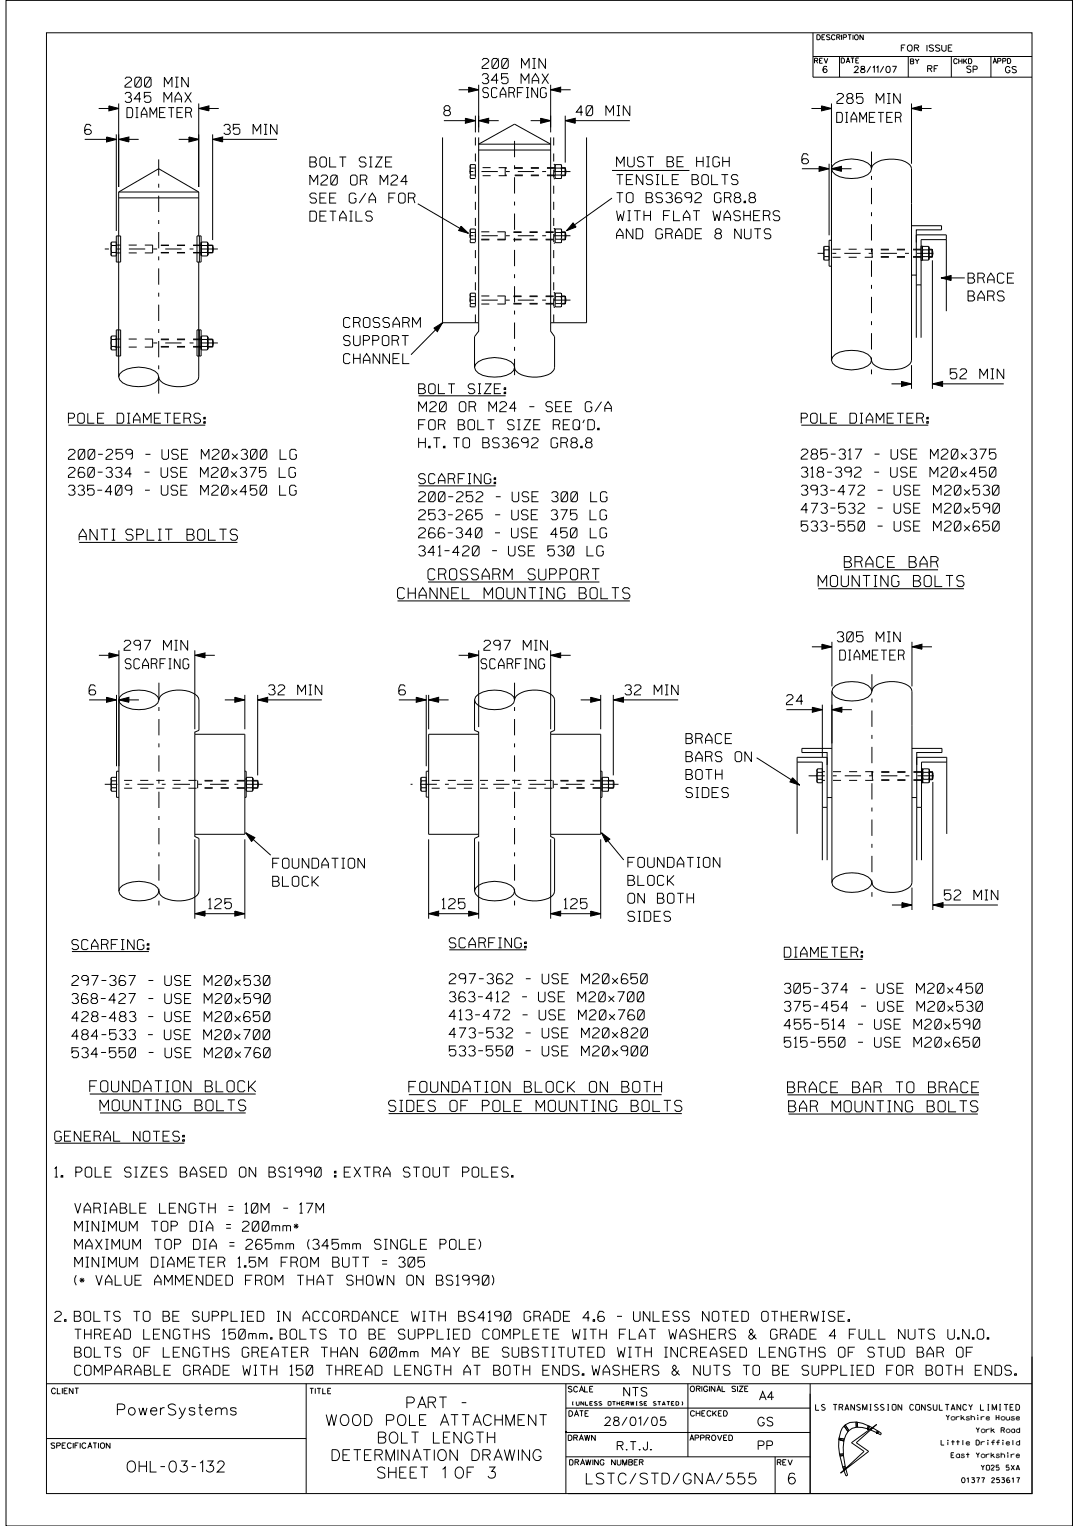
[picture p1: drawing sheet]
<svg xmlns="http://www.w3.org/2000/svg" width="210mm" height="297mm" viewBox="0 0 210 297" stroke-linecap="round" stroke-linejoin="round" font-family="sans-serif">
<g fill="none" stroke="#000" stroke-width=".19">
<path d="M1.2 .1h207.5v296.9h-207.5zM9 6.4h191.9v284.3h-191.9zM89.3 17.5h3.9M93.2 16.5v9.3M107.2 16.5v9.3M107.2 17.5h3.9M158.2 11h42.7M158.2 6.4v8.6h42.7M158.5 11.8h.6v-.4l-.6-.1v1M160.1 11.3h-.6v1M160.4 11.3l.4 1 .3-1M163.4 11v4"/>
<path d="M176.8 11v4M177.2 11.9l.6 .1v.3l-.2 .1h-.4v-.9h.5l.1 .3-.2 .1M178.1 11.5l.4 .4v.5M178.9 11.5l-.4 .4M185.2 11v4M192.9 11v4M16.5 27.1h6.1M17.7 24.5l-.3-.3h-.6l-.3 .6v1.1l.3 .3h.6l.4-.3v-.4l-.4-.3h-.6l-.3 .3M19.2 21.1h3.9M22.6 26.2v18.7M23.1 37.4l7.8-4.6 7.8 4.6M23.1 20.1v16.3"/>
<path d="M23.1 37.4v8.5M23.1 27.1h3.9M23.1 38.5h15.6M23.1 37.4h15.6M34.8 27.1h3.9M38.7 20.1v16.3M38.7 37.4v8.5M38.7 21.1h3.9M41.4 26.2v20.5M41.4 27.1h12.5M81.3 39.7l9.9 5.7M86.1 26.7v36.1"/>
<path d="M86.4 23.5h6.1M92.5 22.5v3.3M93.2 26.7v36.1M93.2 23.5h3.9M93.2 29.2h14M93.2 28.1l6.9-3.9 7.1 3.9zM103.3 23.5h3.9M107.2 26.7v36.1M110 23.5h12.6M110 22.5v9.2M114.2 26.7v36.1h-7M119.1 38.6l-8.9 6.3"/>
<path d="M119.1 33.2h15.1M156.1 32.8h5.3M157.3 30.3l-.3-.4h-.6l-.3 .7v1l.3 .3h.6l.3-.3v-.4l-.3-.3h-.6l-.3 .3M157.9 21.1h3.9M161.4 31.9v13.9M161.8 20.1v50M161.8 32.8h3.9M162 32.2a5.1 5.1 0 0 1 4.9-1.1l1.1 .2 .9 .4 .5 .5 .2 .6-.2 .6a4.6 4.6 0 0 1-3.7 1.3 4.4 4.4 0 0 1-3.7-1.3l-.2-.6zM169.6 32.8a2.75 2.75 0 0 1 2.7-1.7 6.2 6.2 0 0 1 4.8 1l.3 .7v37.3a2.75 2.75 0 0 1-2.7 1.8 6.2 6.2 0 0 1-4.7-1l-.4-.8M177.4 21.1h3.9M177.4 20.1v11.8M21.7 47.1l-.1 .3 .1 .4"/>
<path d="M21.7 49.1l-.1 .3 .1 .4M21.7 47.8l-.1 .5 .1 .8M21.7 47.1l-.1 .2v2.3l.1 .2M21.7 47.1h.9M21.7 47.8h.9M21.7 49.1h.9M21.7 49.8h.9M22.6 45.9h.9v5.1h-.9zM23 45.9v5.1M23.1 51v22.4M38.3 45.9h.8v5.1h-.8zM38.7 51v22.4a2.12 2.12 0 0 1-2 1.6 6.1 6.1 0 0 1-5.5-.9l-.3-.7"/>
<path d="M38.8 45.9v5.1M39.1 49.6l.2 .2M39.3 47.8l-.2 .7 .2 .6M39.3 49.1l-.2 .4 .2 .3M39.3 47.1l-.2 .3 .2 .4M39.3 47.1h1M39.3 47.8h1M39.3 49.1h1M39.3 49.8h1M39.3 47.1l-.2 .2M40.3 47.1l.2 .3-.2 .4M40.3 49.1l.2 .3-.2 .4"/>
<path d="M40.3 47.8l.2 .5-.2 .8M40.3 47.1l.2 .2v2.3l-.2 .2M40.5 47.7h.9M40.5 49.2h.9M40.5 47.8h.9M40.5 49.1h.9M41.4 47.7l.1 .5-.1 1M41.4 47.7v1.5M160.4 48v.6M160.4 49.9v.7M160.4 48.6v1.3M160.4 48v2.6"/>
<path d="M160.4 48h1M160.4 48.6h1M160.4 49.9h1M160.4 50.6h1M161.8 46.8h-.4v5h.4M177.4 43.9h5.8v.8h-4.9v2.5M177.4 53.5h.9M178.3 55.4h1M179.3 47.9h.2v2.8h-.2M179.5 50.5l.1 .1M179.6 48.6v1.3M179.6 49.9v.7"/>
<path d="M179.6 48v.6M179.6 48h1.1M179.6 48.6h1.1M179.6 49.9h1.1M179.6 50.6h1.1M179.6 48l-.1 .1M180.7 48v.6M180.7 49.9v.7M180.7 48.6v1.3M180.7 48v2.6M180.8 48.5h.6M180.8 50.1h.6"/>
<path d="M180.8 48.6h.6M180.8 49.9h.6M181.4 48.5l.2 .6-.2 1M181.4 48.5v1.6M181.5 50.7v25M183.1 54.1h4.7M184.2 46.6h-4.9v19.1M21.7 65.4l-.1 .2 .1 .5M21.7 67.4l-.1 .3 .1 .4M21.7 66.1l-.1 .5 .1 .8M21.7 65.4l-.1 .2v2.3l.1 .2M21.7 67.4h.9"/>
<path d="M21.7 66.1h.9M21.7 68.1h.9M21.7 65.4h.9M22.6 64.2h.9v5.1h-.9zM23 64.2v5.1M23.3 72.8a5.1 5.1 0 0 1 4.9-1.2l1.1 .2 .9 .5 .5 .5 .2 .6-.2 .5a4.6 4.6 0 0 1-3.7 1.4 4.4 4.4 0 0 1-3.7-1.4l-.2-.5zM38.3 64.2h.8v5.1h-.8zM38.8 64.2v5.1M39.1 67.9l.2 .2M39.3 66.1l-.2 .6 .2 .7M39.3 67.4l-.2 .4 .2 .3M39.3 65.4l-.2 .3 .2 .4"/>
<path d="M39.3 67.4h1M39.3 66.1h1M39.3 68.1h1M39.3 65.4h1M39.3 65.4l-.2 .2M40.3 65.4l.2 .2-.2 .5M40.3 67.4l.2 .3-.2 .4M40.3 66.1l.2 .5-.2 .8M40.3 65.4l.2 .2v2.3l-.2 .2M40.5 66h.9M40.5 67.6h.9M40.5 66.1h.9"/>
<path d="M40.5 67.4h.9M41.4 66l.1 .6-.1 1M41.4 66v1.6M81.5 77h16.9M86.1 62.8h7.1M86.1 62.8l-6.1 6.2M92.6 70.9a5.1 5.1 0 0 1 4.9-1.2l1 .3 .9 .4 .6 .5 .1 .6-.1 .6a4.6 4.6 0 0 1-3.7 1.3 4.4 4.4 0 0 1-3.7-1.3l-.2-.6zM93.2 62.8v1.7l-.8 1v6M107.2 62.8v1.7l.7 1v6a2.12 2.12 0 0 1-1.9 1.6 6.1 6.1 0 0 1-5.5-.8l-.4-.8M162 69.5a4.4 4.4 0 0 1 3.7-1.3 4.6 4.6 0 0 1 3.7 1.3l.2 .6-.2 .6a5.3 5.3 0 0 1-4.9 1.2 2.75 2.75 0 0 1-2.7-1.8zM173.5 74.7h3.9M177.4 71.1v4.6"/>
<path d="M181.5 74.7h13.9M184.2 60.6v-14.9h-5.9v20M13.3 82.8h26.6M81.5 94.6h15M155.9 82.8h24.8M15.4 105.6h30.8M77.4 117h45.2M83.3 113.3h33.4M159.2 114.6h28.4M164.3 110.9h18.3M17.3 136.2h5.4M19.2 127.5h3.9"/>
<path d="M22.7 135.2v13.9M23.1 126.6v46.8M23.1 136.2h3.9M23.3 135.6a5.9 5.9 0 0 1 7.4 0l.2 .6a2.84 2.84 0 0 1-2.7 1.8 5.7 5.7 0 0 1-4.9-1.2l-.2-.6zM30.9 136.2a2.12 2.12 0 0 1 2-1.6 6.1 6.1 0 0 1 5.5 .9l.3 .7v5.9l-.8 .4v.4M37.9 126.6v15.3M37.9 127.5h3.9M43.8 136.2h3.9M47.7 135.2v6.7M50.1 135.2v15.7M50.1 136.2h12.5M77.6 136.2h5.4"/>
<path d="M83 135.2v13.9M83.4 136.2h3.9M83.4 135.2v6.7M89.3 127.5h3.9M92.4 136.2v5.9l.8 .4v.4M92.6 135.6a5.9 5.9 0 0 1 7.4 0l.1 .6-.1 .6a5.9 5.9 0 0 1-7.4 0l-.2-.6zM93.2 126.6v14.9M100.1 136.2a2.84 2.84 0 0 1 2.8-1.8 5.9 5.9 0 0 1 4.7 1.1l.3 .7v5.9l-.7 .4v.4M107.2 126.6v15.3M107.2 127.5h3.9M113 136.2h3.9M116.9 135.2v6.7"/>
<path d="M119.4 136.2h12.6M119.4 135.2v15.7M153.1 138.1h6.9M158 125.9h3.9M160 137.1v10.3M161.9 124.9v8.7M161.9 134.6v37.2M161.9 138.1h3.9M162.1 134a4.6 4.6 0 0 1 3.7-1.3 4.4 4.4 0 0 1 3.7 1.3l.2 .6a2.75 2.75 0 0 1-2.7 1.7 6.7 6.7 0 0 1-4.4-.6l-.5-.6-.2-.5zM169.7 134.6a2.01 2.01 0 0 1 1.9-1.7 6.3 6.3 0 0 1 5.5 .9l.4 .8v37.2a2.84 2.84 0 0 1-2.7 1.8 5.9 5.9 0 0 1-4.8-1.1l-.3-.7M177.5 124.9v8.7M177.5 125.9h3.9"/>
<path d="M21.7 151.3l-.1 .2 .1 .5M21.7 153.3l-.1 .3 .1 .4M21.7 152l-.1 .5 .1 .8M21.7 151.3l-.1 .2v2.3l.1 .2M21.7 151.3h1M21.7 152h1M21.7 153.3h1M21.7 154h1M23.1 150.1h-.4v5.1h.4M37.9 142.9v19.5M37.9 142.9h9.8v19.5h-9.8M47.7 150.1h.2v5.1h-.2"/>
<path d="M47.9 153.8l.1 .2M48 152l-.1 .5 .1 .8M48 153.3l-.1 .3 .1 .4M48 151.3l-.1 .2 .1 .5M48 151.3h1.1M48 152h1.1M48 153.3h1.1M48 154h1.1M48 151.3l-.1 .2M49.1 151.3l.1 .3-.1 .4M49.1 153.3l.1 .4-.1 .3M49.1 152l.1 .6-.1 .7"/>
<path d="M49.1 151.3l.1 .2v2.3l-.1 .2M49.2 151.9h.9M49.2 153.4h.9M49.2 153.3h.9M49.2 152h.9M50.1 151.9l.2 .5-.2 1M50.1 151.9v1.5M82 151.3l-.1 .3 .1 .4M82 153.3l-.1 .4 .1 .3M82 152l-.1 .5 .1 .8M82 151.3h1M82 152h1"/>
<path d="M82 153.3h1M82 154h1M82 151.3l-.1 .2v2.3l.1 .2M83.4 150.1h-.4v5h.4M93.2 142.9v19.5M93.2 142.9h-9.8v19.5h9.8M107.2 142.9v19.5M107.2 142.9h9.7v19.5h-9.7M116.9 150.1h.3v5.1h-.3M117.2 153.8v.2M117.2 152v1.3M117.2 153.3v.7"/>
<path d="M117.2 151.3v.7M117.2 151.3h1.1M117.2 152h1.1M117.2 153.3h1.1M117.2 154h1.1M117.2 151.3v.2M118.3 151.3v.7M118.3 153.3v.7M118.3 152v1.3M118.3 151.3v2.7M118.4 151.9h1M118.4 153.4h1"/>
<path d="M118.4 153.3h1M118.4 152h1M119.4 151.9l.1 .4-.1 1.1M119.4 151.9v1.5M147.3 147.5l8.3 5.3M155.1 148.3h4.9v19.1M159.1 149.6l-.1 .4 .1 .3M159.1 151.7l-.1 .3 .1 .3M159.1 150.3l-.1 .7 .1 .7M159.1 149.6l-.1 .2v2.3l.1 .2M159.1 149.6h.9M159.1 150.3h.9"/>
<path d="M159.1 151.7h.9M159.1 152.3h.9M160 157.1h1M161 155.2h.9M161.9 145.7h-5.8v.8h4.9v2.4M177.5 145.7h5.8v.8h-4.9v2.4M177.5 155.2h.9M178.4 157.1h1M179.4 149.6h.2v2.8h-.2M179.6 152.1l.1 .2M179.7 150.3l-.1 .5 .1 .9M179.7 151.7l-.1 .2 .1 .4"/>
<path d="M179.7 149.6l-.1 .3 .1 .4M179.7 149.6h1M179.7 150.3h1M179.7 151.7h1M179.7 152.3h1M179.7 149.6l-.1 .2M180.7 149.6l.2 .3-.2 .4M180.7 151.7l.2 .2-.2 .4M180.7 150.3l.2 .5-.2 .9M180.7 149.6l.2 .2v2.3l-.2 .2M180.9 150.3h.6M180.9 150.2h.6"/>
<path d="M180.9 151.8h.6M180.9 151.6h.6M181.5 150.2l.1 .4-.1 1.2M181.5 150.2v1.6M181.6 152.2v24.9M184.3 148.3h-4.9v19.1M23.3 172.8a5.3 5.3 0 0 1 4.9-1.1 2.75 2.75 0 0 1 2.7 1.7 2.7 2.7 0 0 1-2.7 1.8 6.7 6.7 0 0 1-4.3-.6l-.6-.6-.2-.6zM37.9 162.4v.4l.8 .4v10.2a2.01 2.01 0 0 1-1.9 1.7 6.2 6.2 0 0 1-5.5-.9l-.4-.8M37.9 163.4v15.4M37.9 177.8h9.8M47.7 163.4v15.4M47.8 162.1l4.9 4.3"/>
<path d="M83.4 163.4v15.4M83.4 177.8h9.8M92.6 172.8a5.1 5.1 0 0 1 4.9-1.1l1 .2 .9 .4 .6 .5 .1 .6-.1 .6a4.6 4.6 0 0 1-3.7 1.3 4.4 4.4 0 0 1-3.7-1.3l-.2-.6zM93.2 162.4v.4l-.8 .4v10.2M93.2 163.8v15M107.2 162.4v.4l.7 .4v10.2a2.01 2.01 0 0 1-1.9 1.7 6.3 6.3 0 0 1-5.5-.9l-.4-.8M107.2 163.4v15.4M107.2 177.8h9.7M116.9 163.4v15.4M117 162.1l4.4 5.3M155.1 162.3v-14.9h5.9v20M162.1 171.2a5.9 5.9 0 0 1 7.4 0l.2 .6a2.84 2.84 0 0 1-2.7 1.8 5.7 5.7 0 0 1-4.9-1.2l-.2-.6z"/>
<path d="M173.6 176.1h3.9M177.5 172.8v4.3M181.6 176.1h12.6M184.3 162.3v-14.9h-5.9v20M14 185.2h15M87.4 184.9h15M152.6 186.7h15.3M17.5 212.9h32.3M19.5 216.6h28.3M75.6 216.7h57.1M79.6 213.1h49.2M153.3 213.1h37.2"/>
<path d="M153.5 216.8h36.8M10.7 222.5h25.2M9 280h50.6M9 269.3h191.9M59.6 269.3v21.4M110.1 278.8h47.6M110.1 274.1h47.6M110.1 269.3v21.4M133.9 269.3v14.2M157.7 269.3v21.4M163.3 279.9v.3M163.3 279.9l1 .2"/>
<path d="M164.3 277.5l-.7 1-.3 1.4M164.3 277.5l.7 1.1M164.3 277.5h.1M164.5 277.3l-.2 .2M164.5 277.3h.1M164.5 277.3l.8 1.1M165 278.6l-.7 1.5M165 278.6h.1M165.3 278.4l-.3 .2M166.6 276.8h-1.2l-.9 .5M166.6 276.8l.1 1M166.6 276.8h.1"/>
<path d="M166.6 276.8h.3M166.7 277.8l-.9 .2-.5 .4M166.7 277.8h.2M166.9 276.8l1 .2 1.1 .5M166.9 276.8v1l2 .3M166.9 276.8h.1M168.9 278.1h.1M168.9 278.1l.2 .1M169 277.5h.1M169 277.5l-.1 .6M169 277.5l.2 .1M169.1 278.2h.1"/>
<path d="M169.2 277.6l-.1 .6M169.2 277.6h.1M169.2 277.6l.5 .3-.5 .3h-.1M170.6 278.8h.1M170.6 278.8l.2 .2M170.8 278.5l-.9-.6-.5 .4 1.2 .5M170.8 278.5h.1M170.8 278.5l-.2 .3M170.8 278.5l.2 .1M170.8 279h.1M170.8 279l.6 .3M171 278.6l-.2 .4"/>
<path d="M171 278.6l.5 .4M171.4 279.3h.1M171.5 279h.1M171.5 279l-.1 .3M200.9 264v26.7h-90.3M110.1 283.5h47.6M150.9 283.5v7.2M163.3 280.2l-.1 1.3 .2 1.5M163.3 280.2l.9 .2M163.3 280.2h.1M163.4 283h.1M163.4 283l.6 2.6"/>
<path d="M164 285.6h.1M164 285.6l.1 .2M164.1 285.8h.1M164.2 283h.1M164.2 283h-.8M164.2 283.3l-.7 .1M164.2 283v.3M164.2 283.3l.3 2.1M164.2 280.4v2.6M164.2 280.4h.1M164.3 280.1h.1M164.3 280.1l-.1 .3"/>
<path d="M164.5 285.4h.1M164.5 285.4l-.5 .2M164.5 285.4v.3M164.5 285.7h.1M164.5 285.7l-.4 .1M164.5 285.7l.1 .1-.4 .3-.1-.3M164.7 287.3h.1M165 287.1l-.4-1.2-.4 .3 .5 1.1M165 287.1l-.3 .2M165 287.1h.1M165.7 280.8l4.9-3.6-3.9 3.6 2.4 1.7-5.5 4.2 4.6-4.2z"/>
</g>
<g fill="none" stroke="#000" stroke-width=".19" stroke-dasharray="1.6 1.6" stroke-linecap="butt">
<path d="M91.5 32.2v2.4M91.5 32.2l.1-.2M91.5 34.6l.1 .1M91.6 32v.7M91.6 34.1v.6M91.6 32.7v1.4M92.5 32v2.7M92.5 32h-.9M92.5 32.7h-.9M92.5 34.1h-.9M92.5 34.7h-.9M92.5 26.7v36.1"/>
<path d="M98.3 32.6v1.6M107.8 26.7v36.1M108 34.2h-15.5M108 32.6h-15.5M108 32v2.8M108 34.6l.1 .1M108 32.2l.1-.2M108 32.8h-9.7M108 34.1h-9.7M108 32h-.2M108 34.8h-.2M108.1 32.7v1.4"/>
<path d="M108.1 34.1v.6M108.1 32v.7M109.2 34.1h-1.1M109.2 32.7h-1.1M109.2 34.7h-1.1M109.2 32h-1.1M109.2 32.7v-.7M109.2 34.7v-.6M109.2 34.1v-1.4M109.3 32.2v2.4M109.3 32.2l-.1-.2M109.3 34.6l-.1 .1"/>
<path d="M110 34.2l.1-.6-.1-1M110 32.6v1.6M110 32.6h-.7M110 34.2h-.7M110 32.8h-.7M110 34.1h-.7M29.7 47.7v1.5M39.1 49.2h-16.5M39.1 47.7h-16.5M39.1 47.8h-9.4M39.1 49.1h-9.4M91.5 44.7v2.4"/>
<path d="M91.5 44.7l.1-.1M91.5 47.1l.1 .1M91.5 57.2v2.4M91.5 57.2l.1-.1M91.5 59.6l.1 .1M91.6 44.6v.6M91.6 46.6v.6M91.6 45.2v1.4M91.6 57.1v.6M91.6 59.1v.6M91.6 57.7v1.4M92.5 44.6v2.6"/>
<path d="M92.5 44.6h-.9M92.5 45.2h-.9M92.5 46.6h-.9M92.5 47.2h-.9M92.5 57.1v2.6M92.5 57.1h-.9M92.5 57.7h-.9M92.5 59.1h-.9M92.5 59.7h-.9M98.3 45.1v1.6M98.3 57.6v1.6M107.8 46.7h-15.3"/>
<path d="M107.8 45.1h-15.3M107.8 46.6h-15.3M107.8 59.2h-15.3M107.8 57.6h-15.3M107.8 45.2h-9.5M107.8 57.7h-9.5M107.8 59h-9.5M108 44.5v2.8M108 47.1l.1 .1M108 44.7l.1-.1M108 44.5h-.2M108 47.3h-.2"/>
<path d="M108 57v2.8M108 59.6l.1 .1M108 57.2l.1-.1M108 57h-.2M108 59.8h-.2M108.1 45.2v1.4M108.1 46.6v.6M108.1 44.6v.6M108.1 57.7v1.4M108.1 59.1v.6M108.1 57.1v.6M109.2 46.6h-1.1"/>
<path d="M109.2 45.2h-1.1M109.2 47.2h-1.1M109.2 44.6h-1.1M109.2 45.2v-.6M109.2 47.2v-.6M109.2 46.6v-1.4M109.2 59.1h-1.1M109.2 57.7h-1.1M109.2 59.7h-1.1M109.2 57.1h-1.1M109.2 57.7v-.6M109.2 59.7v-.6"/>
<path d="M109.2 59.1v-1.4M109.3 44.7v2.4M109.3 44.7l-.1-.1M109.3 47.1l-.1 .1M109.3 57.2v2.4M109.3 57.2l-.1-.1M109.3 59.6l-.1 .1M110 46.7l.1-.6-.1-1M110 45.1v1.6M110 45.1h-.7M110 46.7h-.7M110 45.2h-.7"/>
<path d="M110 46.6h-.7M110 59.2l.1-.6-.1-1M110 57.6v1.6M110 57.6h-.7M110 59.2h-.7M110 57.7h-.7M110 59h-.7M169.7 48.5v1.6M179.3 48.5h-17.9M179.3 50.1h-17.9M179.3 48.6h-9.6M179.3 49.9h-9.6"/>
<path d="M29.7 66v1.6M39.1 67.6h-16.8M39.1 66h-16.8M39.1 67.4h-9.4M39.1 66.1h-9.4M38.5 151.9v1.5M47.7 153.4h-25M47.7 151.9h-25M47.7 152h-9.2M47.7 153.3h-9.2M107.7 151.9v1.5M116.9 153.4h-33.5"/>
<path d="M116.9 151.9h-33.5M116.9 152h-9.2M116.9 153.3h-9.2M169.8 150.2v1.7M179.4 150.2h-19.4M179.4 151.9h-19.4M179.4 150.3h-9.6M179.4 151.8h-9.6"/>
</g>
<g fill="none" stroke="#000" stroke-width=".19" stroke-dasharray="3.2 1.6 .8 1.6" stroke-linecap="butt">
<path d="M30.9 31v45.8M100.1 27.4v46.9M111 33.4h-20.7M169.6 29.5v43.3M42.4 48.5h-22M111 45.9h-20.7M111 58.4h-20.7M181.6 49.3h-22.5M42.4 66.7h-12.7M30.9 132.9v43.3M100.1 132.9v43.3M169.7 131.2v43.3"/>
<path d="M51.1 152.6h-30.7M120.4 152.6h-40.5M181.7 151h-24.3"/>
</g>
<g fill="#000" stroke="#000" stroke-width=".19">
<path d="M91.2 17l2 .5-2 .4zM107.2 17.5l1.9-.5v.9zM20.7 26.7l2 .4-2 .5zM21.2 20.6l1.9 .5-1.9 .5zM23.1 27.1l2-.4v.9zM36.8 26.7l1.9 .4-1.9 .5zM38.7 21.1l2-.5v1zM41.4 27.1l1.9-.4v.9zM90.6 23l1.9 .5-1.9 .5zM93.2 23.5l1.9-.5v1zM105.2 23l2 .5-2 .5zM110 23.5l2-.5v1z"/>
<path d="M159.4 32.4l2 .4-2 .5zM159.9 20.6l1.9 .5-1.9 .5zM161.8 32.8l2-.4v.9zM177.4 21.1l2-.5v1zM89.7 44l1.5 1.4-1.9-.5zM111.5 43.4l.6 .8-1.8 .7zM183.2 54.1l1.9-.5v1zM84.4 63.9l1.7-1.1-1 1.7zM175.5 74.2l1.9 .5-1.9 .5zM181.5 74.7l2-.5v1zM20.7 135.7l2 .5-2 .5zM21.2 127.1l1.9 .4-1.9 .5z"/>
<path d="M23.1 136.2l2-.5v1zM38 127.5l1.9-.4v.9zM45.7 135.7l2 .5-2 .5zM50.1 136.2l2-.5v1zM81 135.7l2 .5-2 .5zM83.4 136.2l2-.5v1zM91.2 127.1l2 .4-2 .5zM107.2 127.5l1.9-.4v.9zM115 135.7l1.9 .5-1.9 .5zM119.4 136.2l2-.5v1zM158.1 137.7l1.9 .4-1.9 .5zM160 125.4l1.9 .5-1.9 .5z"/>
<path d="M161.9 138.1l2-.4v.9zM177.5 125.9l1.9-.5v1zM154.2 151.4l1.4 1.4-1.9-.6zM38 177.8l1.9-.5v1zM45.7 177.3l2 .5-2 .5zM47.8 162.1l1.8 .9-.6 .8zM83.4 177.8l2-.5v1zM91.2 177.3l2 .5-2 .5zM107.2 177.8l1.9-.5v1zM115 177.3l1.9 .5-1.9 .5zM117.1 162.1l1.6 1.2-.8 .6zM175.5 175.7l2 .4-2 .5z"/>
<path d="M181.6 176.1l1.9-.4v.9z"/>
</g>
<g fill="#000">
<path d="M110 278.6h.3v.3h-.3z" fill-rule="evenodd"/>
<path d="M168.7 277.9h.3v.3h-.3z" fill-rule="evenodd"/>
<path d="M170.5 278.7h.3v.3h-.3z" fill-rule="evenodd"/>
</g>
<g font-size="2.1">
<text x="15.4" y="105.1">ANTI SPLIT BOLTS</text>
<text x="83.3" y="112.8">CROSSARM SUPPORT</text>
<text x="164.3" y="110.5">BRACE BAR</text>
<text x="77.4" y="116.5">CHANNEL MOUNTING BOLTS</text>
<text x="159.3" y="114.2">MOUNTING BOLTS</text>
<text x="17.5" y="212.5">FOUNDATION BLOCK</text>
<text x="79.6" y="212.6">FOUNDATION BLOCK ON BOTH</text>
<text x="153.3" y="212.7">BRACE BAR TO BRACE</text>
<text x="19.5" y="216.2">MOUNTING BOLTS</text>
<text x="75.7" y="216.3">SIDES OF POLE MOUNTING BOLTS</text>
<text x="153.5" y="216.4">BAR MOUNTING BOLTS</text>
<text x="22.9" y="275.4">PowerSystems</text>
<text x="79.2" y="274.1">PART -</text>
<text x="63.5" y="277.5">WOOD POLE ATTACHMENT</text>
<text x="73.7" y="280.9">BOLT LENGTH</text>
<text x="24.7" y="286.5">OHL-03-132</text>
<text x="64.6" y="284.3">DETERMINATION DRAWING</text>
<text x="73.5" y="287.7">SHEET 1 OF 3</text>
<text x="114.1" y="288.8">LSTC/STD/GNA/555</text>
<text x="153.5" y="288.8">6</text>
</g>
<g font-size="1.9">
<text x="24.3" y="17">200 MIN</text>
<text x="93.8" y="13.3">200 MIN</text>
<text x="93.8" y="16.3">345 MAX</text>
<text x="24.3" y="19.9">345 MAX</text>
<text x="24.7" y="22.9">DIAMETER</text>
<text x="86.4" y="22.5">8</text>
<text x="94" y="19">SCARFING</text>
<text x="112.2" y="22.5">40 MIN</text>
<text x="162.8" y="23.8">DIAMETER</text>
<text x="162.9" y="20.1">285 MIN</text>
<text x="43.6" y="26.2">35 MIN</text>
<text x="60.3" y="32.5">BOLT SIZE</text>
<text x="120" y="32.4">MUST BE HIGH</text>
<text x="120" y="35.9">TENSILE BOLTS</text>
<text x="60.3" y="36">M20 OR M24</text>
<text x="60.3" y="39.5">SEE G/A FOR</text>
<text x="120" y="39.5">TO BS3692 GR8.8</text>
<text x="60.3" y="43">DETAILS</text>
<text x="120" y="43">WITH FLAT WASHERS</text>
<text x="120" y="46.5">AND GRADE 8 NUTS</text>
<text x="188.4" y="55.1">BRACE</text>
<text x="188.4" y="58.6">BARS</text>
<text x="66.9" y="63.8">CROSSARM</text>
<text x="66.9" y="67.3">SUPPORT</text>
<text x="66.9" y="70.8">CHANNEL</text>
<text x="81.5" y="76.6">BOLT SIZE:</text>
<text x="185" y="73.7">52 MIN</text>
<text x="13.3" y="82.4">POLE DIAMETERS:</text>
<text x="81.5" y="80.1">M20 OR M24 - SEE G/A</text>
<text x="81.5" y="83.6">FOR BOLT SIZE REQ’D.</text>
<text x="156" y="82.4">POLE DIAMETER:</text>
<text x="13.3" y="89.4">200-259 - USE M20x300 LG</text>
<text x="81.5" y="87.1">H.T. TO BS3692 GR8.8</text>
<text x="156" y="89.4">285-317 - USE M20x375</text>
<text x="13.3" y="92.9">260-334 - USE M20x375 LG</text>
<text x="81.5" y="94.2">SCARFING:</text>
<text x="156" y="92.9">318-392 - USE M20x450</text>
<text x="13.3" y="96.4">335-409 - USE M20x450 LG</text>
<text x="81.5" y="97.7">200-252 - USE 300 LG</text>
<text x="81.5" y="101.2">253-265 - USE 375 LG</text>
<text x="156" y="96.4">393-472 - USE M20x530</text>
<text x="156" y="99.9">473-532 - USE M20x590</text>
<text x="81.5" y="104.7">266-340 - USE 450 LG</text>
<text x="156" y="103.4">533-550 - USE M20x650</text>
<text x="81.5" y="108.2">341-420 - USE 530 LG</text>
<text x="162.9" y="124.9">305 MIN</text>
<text x="24.2" y="126.6">297 MIN</text>
<text x="24.4" y="130.1">SCARFING</text>
<text x="93.6" y="130.1">SCARFING</text>
<text x="94.2" y="126.6">297 MIN</text>
<text x="163.4" y="128.5">DIAMETER</text>
<text x="17.4" y="135.2">6</text>
<text x="52.3" y="135.2">32 MIN</text>
<text x="77.6" y="135.2">6</text>
<text x="121.6" y="135.2">32 MIN</text>
<text x="153.1" y="137.2">24</text>
<text x="133.5" y="144.7">BRACE</text>
<text x="133.5" y="148.2">BARS ON</text>
<text x="133.5" y="151.7">BOTH</text>
<text x="133.5" y="155.2">SIDES</text>
<text x="53.1" y="169">FOUNDATION</text>
<text x="53.1" y="172.5">BLOCK</text>
<text x="122.2" y="168.8">FOUNDATION</text>
<text x="122.2" y="172.3">BLOCK</text>
<text x="40.6" y="176.8">125</text>
<text x="86.1" y="176.8">125</text>
<text x="109.8" y="176.8">125</text>
<text x="122.2" y="175.8">ON BOTH</text>
<text x="122.2" y="179.3">SIDES</text>
<text x="183.8" y="175.2">52 MIN</text>
<text x="14" y="184.8">SCARFING:</text>
<text x="87.5" y="184.5">SCARFING:</text>
<text x="14" y="191.8">297-367 - USE M20x530</text>
<text x="87.5" y="191.5">297-362 - USE M20x650</text>
<text x="152.7" y="186.3">DIAMETER:</text>
<text x="14" y="195.3">368-427 - USE M20x590</text>
<text x="87.5" y="195">363-412 - USE M20x700</text>
<text x="152.7" y="193.3">305-374 - USE M20x450</text>
<text x="152.7" y="196.8">375-454 - USE M20x530</text>
<text x="14" y="198.8">428-483 - USE M20x650</text>
<text x="14" y="202.3">484-533 - USE M20x700</text>
<text x="87.5" y="198.5">413-472 - USE M20x760</text>
<text x="87.5" y="202">473-532 - USE M20x820</text>
<text x="152.7" y="200.3">455-514 - USE M20x590</text>
<text x="152.7" y="203.8">515-550 - USE M20x650</text>
<text x="14" y="205.8">534-550 - USE M20x760</text>
<text x="87.5" y="205.5">533-550 - USE M20x900</text>
<text x="10.7" y="222.1">GENERAL NOTES:</text>
<text x="10.7" y="229.1">1.</text>
<text x="14.9" y="229.1">POLE SIZES BASED ON BS1990 : EXTRA STOUT POLES.</text>
<text x="12.3" y="239.6">MINIMUM TOP DIA = 200mm*</text>
<text x="12.3" y="236.1">VARIABLE LENGTH = 10M - 17M</text>
<text x="12.4" y="243.1">MAXIMUM TOP DIA = 265mm (345mm SINGLE POLE)</text>
<text x="12.3" y="250.1">(* VALUE AMMENDED FROM THAT SHOWN ON BS1990)</text>
<text x="12.3" y="246.6">MINIMUM DIAMETER 1.5M FROM BUTT = 305</text>
<text x="10.7" y="257.2">2. BOLTS TO BE SUPPLIED IN ACCORDANCE WITH BS4190 GRADE 4.6 - UNLESS NOTED OTHERWISE.</text>
<text x="12.3" y="260.7">THREAD LENGTHS 150mm. BOLTS TO BE SUPPLIED COMPLETE WITH FLAT WASHERS &amp; GRADE 4 FULL NUTS U.N.O.</text>
<text x="12.3" y="267.7">COMPARABLE GRADE WITH 150 THREAD LENGTH AT BOTH ENDS. WASHERS &amp; NUTS TO BE SUPPLIED FOR BOTH ENDS.</text>
<text x="12.3" y="264.2">BOLTS OF LENGTHS GREATER THAN 600mm MAY BE SUBSTITUTED WITH INCREASED LENGTHS OF STUD BAR OF</text>
</g>
<g font-size="1.7">
<text x="121.4" y="271.7">NTS</text>
<text x="147.8" y="272.5">A4</text>
<text x="117.7" y="277.5">28/01/05</text>
<text x="147.5" y="277.5">GS</text>
<text x="120.2" y="282.2">R.T.J.</text>
<text x="147.6" y="282.1">PP</text>
</g>
<g font-size="1.2">
<text x="175.4" y="10">FOR ISSUE</text>
<text x="160.2" y="14.1">6</text>
<text x="166.3" y="14.1">28/11/07</text>
<text x="180.6" y="14">RF</text>
<text x="188.2" y="14.1">SP</text>
<text x="195.7" y="14.2">GS</text>
</g>
<g font-size="1.1">
<text x="10.1" y="271.3">CLIENT</text>
<text x="60.3" y="271.3">TITLE</text>
<text x="110.6" y="270.9">SCALE</text>
<text x="110.7" y="275.7">DATE</text>
<text x="134.4" y="270.9">ORIGINAL SIZE</text>
<text x="134.4" y="275.6">CHECKED</text>
<text x="158.7" y="274.5">LS TRANSMISSION CONSULTANCY LIMITED</text>
<text x="10" y="281.9">SPECIFICATION</text>
<text x="110.6" y="280.4">DRAWN</text>
<text x="134.3" y="280.4">APPROVED</text>
<text x="110.9" y="285.1">DRAWING NUMBER</text>
<text x="151.3" y="285.2">REV</text>
</g>
<g font-size="1">
<text x="159" y="7.7">DESCRIPTION</text>
<text x="158.5" y="12.3">REV</text>
<text x="163.7" y="12.3">DATE</text>
<text x="185.6" y="12.4">CHKD</text>
<text x="193.3" y="12.3">APPD</text>
<text x="183.2" y="281.3">Little Driffield</text>
<text x="184.2" y="276.4">Yorkshire House</text>
<text x="190" y="278.8">York Road</text>
<text x="185.1" y="283.7">East Yorkshire</text>
<text x="191" y="286.1">YO25 5XA</text>
<text x="187.2" y="288.6">01377 253617</text>
</g>
<text font-size=".8" x="111.3" y="273.5">(UNLESS OTHERWISE STATED)</text>
</svg>
